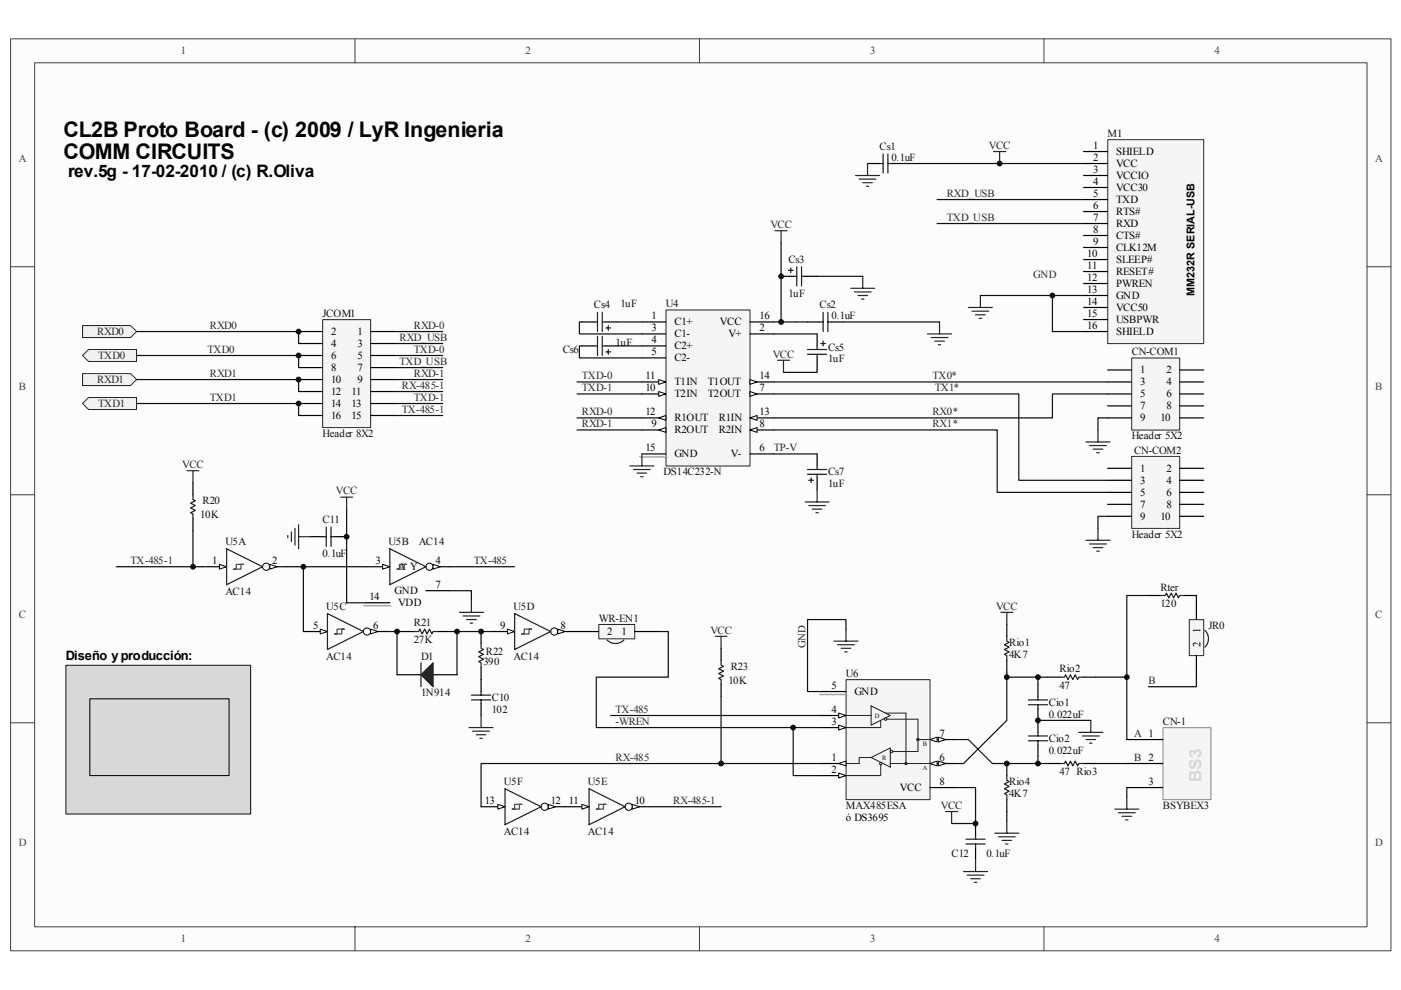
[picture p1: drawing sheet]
<svg xmlns="http://www.w3.org/2000/svg" width="297mm" height="210mm" viewBox="0 0 297 210" stroke-linecap="round" stroke-linejoin="round" font-family="sans-serif">
<path d="M2.3 8.3h292.6v193.3h-292.6z" fill="#fcfcfc"/>
<path d="M2.2 8.2h292.7v193.4h-292.7z" fill="none" stroke="#404040" stroke-width=".21"/>
<path d="M7.4 13.3h282.4v183.2h-282.4z" fill="#fcfcfc"/>
<g fill="none" stroke="#404040" stroke-width=".21">
<path d="M7.3 13.3h282.5v183.2h-282.5zM75.3 8.2v5.1M148.3 8.2v5.1M221.3 8.2v5.1M2.2 56.6h5.1M289.8 56.6h5.1M2.2 104.9h5.1M289.8 104.9h5.1M2.2 153.2h5.1M289.8 153.2h5.1M75.3 196.5v5.1M148.3 196.5v5.1"/>
<path d="M221.3 196.5v5.1"/>
</g>
<path d="M141.2 65.7h17.8v33.1h-17.8z" fill="#f5f5f5"/>
<path d="M141.2 65.7h17.8v33.1h-17.8z" fill="none" stroke="#262626" stroke-width=".21"/>
<path d="M136.1 68.3h5.1M136.1 70.8h5.1M136.1 73.3h5.1M136.1 75.9h5.1M159 68.3h5.1M159 70.8h5.1M159 96.2h5.1M159 83.5h5.1" fill="none" stroke="#000" stroke-width=".25"/>
<path d="M159 83l1.5 .5-1.5 .5z" fill="#fcfcfc" stroke="#000" stroke-width=".21"/>
<path d="M159 91.2h5.1" fill="none" stroke="#000" stroke-width=".25"/>
<path d="M159 91.2l1.5-.5v1z" fill="#fcfcfc" stroke="#000" stroke-width=".21"/>
<path d="M136.1 91.2h5.1" fill="none" stroke="#000" stroke-width=".25"/>
<path d="M139.7 91.2l1.5-.5v1z" fill="#fcfcfc" stroke="#000" stroke-width=".21"/>
<path d="M136.1 83.5h5.1" fill="none" stroke="#000" stroke-width=".25"/>
<path d="M139.7 83l1.5 .5-1.5 .5z" fill="#fcfcfc" stroke="#000" stroke-width=".21"/>
<path d="M136.1 81h5.1" fill="none" stroke="#000" stroke-width=".25"/>
<path d="M139.7 80.5l1.5 .5-1.5 .5z" fill="#fcfcfc" stroke="#000" stroke-width=".21"/>
<path d="M136.1 88.6h5.1" fill="none" stroke="#000" stroke-width=".25"/>
<path d="M139.7 88.6l1.5-.5v1z" fill="#fcfcfc" stroke="#000" stroke-width=".21"/>
<path d="M159 88.6h5.1" fill="none" stroke="#000" stroke-width=".25"/>
<path d="M159 88.6l1.5-.5v1z" fill="#fcfcfc" stroke="#000" stroke-width=".21"/>
<path d="M159 81h5.1" fill="none" stroke="#000" stroke-width=".25"/>
<path d="M159 80.5l1.5 .5-1.5 .5z" fill="#fcfcfc" stroke="#000" stroke-width=".21"/>
<path d="M123.4 68.3h2.5M128.5 68.3h2.5M171.2 68.3h2.6M176.3 68.3h2.6M136.1 96.2h5.1" fill="none" stroke="#000" stroke-width=".25"/>
<path d="M135.6 96.8l.2 .2 .3-.2 .3 .2 .2-.2 .3 .2 .2-.2 .3 .2 .2-.2 .3 .2 .2-.2 .3 .2 .2-.2 .3 .2 .2-.2 .3 .2 .3-.2 .2 .2 .3-.2 .2 .2 .3-.2 .2 .2 .3-.2 .2 .2" fill="none" stroke="#9f9f9f" stroke-width=".21"/>
<path d="M125.9 68.3h.8M126.7 66.2v4.1M127.7 68.3h.8M127.7 66.2v4.1M128.5 69.5h1M129 69v1M173.8 68.3h.7M174.5 66.2v4.1M175.5 66.2v4.1M175.5 68.3h.8" fill="none" stroke="#1c1c1c" stroke-width=".25"/>
<path d="M165.6 51.5v16.8M123.4 68.3h-.6v2.5h13.3M123.4 73.3h-.6v2.6h13.3M131 68.3h5.1M131 73.3h5.1M164.1 68.3h7.1M164.1 70.8h9.1M178.9 68.3h20.3M164.1 96.2h9.1" fill="none" stroke="#0e0e0e" stroke-width=".25"/>
<g fill="none" stroke="#262626" stroke-width=".25">
<path d="M196.7 70.8h5.1M197.4 71.6h3.6M198.2 72.3h2M198.9 73.1h.5M199.2 68.3v2.5M133.5 98.8h5.1M134.3 99.5h3.6M136.1 96.2v2.6M135.1 100.3h2M135.8 101.1h.6M170.7 106.4h5.1M171.5 107.2h3.5"/>
<path d="M172.2 107.9h2.1M173 108.7h.5M173.2 103.9v2.5"/>
</g>
<path d="M240 75.9h10.1v15.3h-10.1z" fill="#f5f5f5"/>
<path d="M239.9 75.9h10.2v15.3h-10.2z" fill="none" stroke="#262626" stroke-width=".21"/>
<path d="M234.8 78.4h5.1M250.1 78.4h5.1M234.8 81h5.1M234.8 83.5h5.1M234.8 86.1h5.1M234.8 88.6h5.1M250.1 81h5.1M250.1 83.5h5.1M250.1 86.1h5.1M250.1 88.6h5.1" fill="none" stroke="#000" stroke-width=".25"/>
<path d="M182.9 58.6v2.5M180.4 61.1h5.1M181.1 61.9h3.6M181.9 62.7h2M182.7 63.4h.5M230.2 93.7h5.1M231 94.5h3.6M231.8 95.2h2M232.5 96h.6M232.8 91.2v2.5" fill="none" stroke="#262626" stroke-width=".25"/>
<path d="M173.2 58.6h9.7M122.3 83.5h13.8" fill="none" stroke="#0e0e0e" stroke-width=".25"/>
<path d="M234.9 29.6h20.3v43.3h-20.3z" fill="#f5f5f5"/>
<path d="M234.9 29.6h20.3v43.3h-20.3z" fill="none" stroke="#262626" stroke-width=".21"/>
<g fill="none" stroke="#000" stroke-width=".25">
<path d="M229.7 32.1h5.1M229.7 34.7h5.1M229.7 37.2h5.1M229.7 39.8h5.1M229.7 42.3h5.1M229.7 44.9h5.1M229.7 47.4h5.1M229.7 49.9h5.1M229.7 52.5h5.1M229.7 55h5.1M229.7 57.6h5.1M229.7 60.1h5.1"/>
<path d="M229.7 62.7h5.1M229.7 65.2h5.1M229.7 67.8h5.1M229.7 70.3h5.1"/>
</g>
<path d="M205.3 65.2h5.1M206.1 66h3.5M206.8 66.7h2.1M207.6 67.5h.5M207.9 62.7v2.5" fill="none" stroke="#262626" stroke-width=".25"/>
<path d="M198.7 42.3h31M198.7 47.4h31M173.2 78.4v.6h-7.1M164.1 81h70.7M234.8 83.5h-11.7v5.1h-59M234.8 88.6h-2v2.6" fill="none" stroke="#0e0e0e" stroke-width=".25"/>
<g fill="#f0f0f0" stroke="#262626" stroke-width=".21">
<path d="M17.5 69h10.2l1.3 1.3-1.3 1.3h-10.2z" fill-rule="evenodd"/>
<path d="M18.8 74.1h10.2v2.5h-10.2l-1.3-1.2z" fill-rule="evenodd"/>
<path d="M17.5 79.2h10.2l1.3 1.3-1.3 1.2h-10.2z" fill-rule="evenodd"/>
<path d="M18.8 84.3h10.2v2.5h-10.2l-1.3-1.2z" fill-rule="evenodd"/>
</g>
<path d="M68.4 67.8h10.2v22.9h-10.2z" fill="#f5f5f5"/>
<path d="M68.4 67.8h10.2v22.9h-10.2z" fill="none" stroke="#262626" stroke-width=".21"/>
<g fill="none" stroke="#000" stroke-width=".25">
<path d="M63.3 70.3h5.1M63.3 72.8h5.1M63.3 75.4h5.1M63.3 77.9h5.1M78.6 70.3h5.1M78.6 72.8h5.1M78.6 75.4h5.1M78.6 77.9h5.1M63.3 80.5h5.1M63.3 83h5.1M63.3 85.6h5.1M63.3 88.1h5.1"/>
<path d="M78.6 80.5h5.1M78.6 83h5.1M78.6 85.6h5.1M78.6 88.1h5.1"/>
</g>
<path d="M240 96.8h10.1v15.2h-10.1z" fill="#f5f5f5"/>
<path d="M239.9 96.8h10.2v15.2h-10.2z" fill="none" stroke="#262626" stroke-width=".21"/>
<g fill="none" stroke="#000" stroke-width=".25">
<path d="M183.9 34.7h2.6M189 34.7h2.6M165.6 58.6h2.6M170.7 58.6h2.5M123.4 73.3h2.5M128.5 73.3h2.5M173.2 70.8v2.5M173.2 75.9v2.5M173.2 96.2v2.6M234.8 99.3h5.1M250.1 99.3h5.1M173.2 101.3v2.6"/>
<path d="M234.8 101.8h5.1M234.8 104.4h5.1M234.8 106.9h5.1M234.8 109.5h5.1M250.1 101.8h5.1M250.1 104.4h5.1M250.1 106.9h5.1M250.1 109.5h5.1"/>
</g>
<g fill="none" stroke="#262626" stroke-width=".25">
<path d="M181.4 37.2h5.1M182.2 38h3.5M182.9 38.7h2.1M183.7 39.5h.5M183.9 34.7v2.5M210.6 32.1h2.6M211.9 32.1v2.6M164.3 48.9h2.6M165.6 48.9v2.6M164.8 76.4h2.6M166.1 76.4v2.6M230.2 114.6h5.1"/>
<path d="M231 115.3h3.6M231.8 116.1h2M232.5 116.9h.6M232.8 112v2.6"/>
</g>
<g fill="none" stroke="#0e0e0e" stroke-width=".25">
<path d="M191.6 34.7h38.1M83.7 70.3h10.1M83.7 72.8h10.1M83.7 75.4h10.1M83.7 77.9h10.1M83.7 80.5h10.1M83.7 83h10.1M83.7 85.6h10.1M83.7 88.1h10.1M122.3 81h13.8M122.3 88.6h13.8M122.3 91.2h13.8"/>
<path d="M164.1 83.5h51.9v18.3h18.8M164.1 91.2h47.3v13.2h23.4M234.8 109.5h-2v2.5"/>
</g>
<g fill="none" stroke="#1c1c1c" stroke-width=".25">
<path d="M186.5 34.7h.7M187.2 32.6v4.1M188.3 32.6v4.1M188.3 34.7h.7M167.1 57.3h1.1M167.7 56.8v1M168.2 58.6h.7M168.9 56.6v4M169.9 58.6h.8M169.9 56.6v4M125.9 73.3h.8M126.7 71.3v4.1"/>
<path d="M127.7 71.3v4.1M127.7 73.3h.8M128.5 74.6h1M129 74.1v1M171.2 74.1h4.1M171.2 75.1h4.1M173.2 73.3v.8M173.2 75.1v.8M174 72.8h1M174.5 72.3v1M171.2 99.5h4.1M173.2 98.8v.7"/>
<path d="M171.2 100.6h4.1M171.5 101.8h1M172 101.3v1M173.2 100.6v.7"/>
</g>
<path d="M14 141.1h39.1v31.5h-39.1z" fill="#d8d8d8"/>
<path d="M14 141.1h39.1v31.5h-39.1z" fill="none" stroke="#131313" stroke-width=".21"/>
<path d="M19 148.2h29.6v16.2h-29.6z" fill="none" stroke="#000" stroke-width=".21"/>
<path d="M179.4 144.1h17.8v25.4h-17.8z" fill="#f5f5f5"/>
<path d="M179.4 144.1h17.8v25.4h-17.8z" fill="none" stroke="#262626" stroke-width=".21"/>
<path d="M174.3 164.4h5.1" fill="none" stroke="#000" stroke-width=".25"/>
<path d="M177.8 163.9l1.6 .5-1.6 .6z" fill="#fcfcfc" stroke="#000" stroke-width=".21"/>
<path d="M174.3 154.3h5.1" fill="none" stroke="#000" stroke-width=".25"/>
<path d="M177.8 153.8l1.6 .5-1.6 .5z" fill="#fcfcfc" stroke="#000" stroke-width=".21"/>
<path d="M174.3 151.7h5.1" fill="none" stroke="#000" stroke-width=".25"/>
<path d="M177.8 151.2l1.6 .5-1.6 .5z" fill="#fcfcfc" stroke="#000" stroke-width=".21"/>
<path d="M174.3 161.9h5.1M197.2 167h5.1" fill="none" stroke="#000" stroke-width=".25"/>
<path d="M177.8 161.9l1.6-.5v1z" fill="#fcfcfc" stroke="#000" stroke-width=".21"/>
<path d="M197.2 161.9h5.1" fill="none" stroke="#000" stroke-width=".25"/>
<g fill="#fcfcfc" stroke="#000" stroke-width=".21">
<path d="M197.2 161.9l1.5-.5v1z"/>
<path d="M198.9 161.4l1.6 .5-1.6 .5z"/>
</g>
<path d="M197.2 156.8h5.1" fill="none" stroke="#000" stroke-width=".25"/>
<g fill="#fcfcfc" stroke="#000" stroke-width=".21">
<path d="M197.2 156.8l1.5-.5v1z"/>
<path d="M198.9 156.3l1.6 .5-1.6 .5z"/>
</g>
<path d="M174.3 146.6h5.1" fill="none" stroke="#000" stroke-width=".25"/>
<path d="M173.8 147.1l.2 .3 .3-.3 .2 .3 .3-.3 .2 .3 .3-.3 .2 .3 .3-.3 .2 .3 .3-.3 .2 .3 .3-.3 .3 .3 .2-.3 .3 .3 .2-.3 .3 .3 .2-.3 .3 .3 .3-.3 .2 .3 .3-.3 .2 .3" fill="none" stroke="#9f9f9f" stroke-width=".21"/>
<path d="M184.7 149.7l4.1 2-4.1 2.1zM184.7 160.6l4.1-2v4z" fill="none" stroke="#1c1c1c" stroke-width=".21"/>
<g fill="#fcfcfc" stroke="#1c1c1c" stroke-width=".21">
<circle cx="187.7" cy="152.5" r=".25"/>
<circle cx="189" cy="159.3" r=".26"/>
</g>
<path d="M179.4 151.7h5.3M187.7 151.2h4.4v10.7M188 152.5h6.6v6.8h-5.3M179.4 161.9h2.8M186.7 162.1v2.3h-7.3M188.8 161.9h8.4" fill="none" stroke="#1c1c1c" stroke-width=".21"/>
<circle cx="192.1" cy="161.9" r=".25" fill="#1c1c1c" stroke="#1c1c1c" stroke-width=".21"/>
<circle cx="186.7" cy="161.9" r=".25" fill="#fcfcfc" stroke="#1c1c1c" stroke-width=".21"/>
<path d="M186.7 152.7v1.6h-7.3M194.6 156.8h2.6M184.7 160.6h-2.5v1.3" fill="none" stroke="#1c1c1c" stroke-width=".21"/>
<circle cx="194.6" cy="156.8" r=".26" fill="#1c1c1c" stroke="#1c1c1c" stroke-width=".21"/>
<path d="M179.4 133.4v-2h-8.2v15.2h3.1M220.1 143.6v1.5M220.1 152.7h11.2M232.3 143.6h6.6v13.2M202.3 167h4.5v7.6h-5M213.5 172.1v2M220.1 160.4v1.5M232.3 161.9h6.6M238.9 167v2" fill="none" stroke="#0e0e0e" stroke-width=".25"/>
<g fill="none" stroke="#262626" stroke-width=".25">
<path d="M176.8 135.9h5.1M177.6 136.7h3.5M178.3 137.5h2.1M179.1 138.2h.5M179.4 133.4v2.5M212.2 129.8h2.5M213.5 129.8v2.6M228.7 155.3h5.1M229.5 156h3.6M230.2 156.8h2.1M231 157.6h.5M231.3 152.7v2.6"/>
<path d="M200.5 172.1h2.5M201.8 172.1v2.5M210.9 176.7h5.1M211.7 177.4h3.5M212.4 178.2h2.1M213.2 178.9h.5M213.5 174.1v2.6M236.4 171.6h5M237.1 172.3h3.6M237.9 173.1h2M238.7 173.8h.5M238.9 169v2.6"/>
</g>
<path d="M213.5 132.4v2.5M213.5 140v2.6M220.1 145.1v2.5M220.1 150.2v5.1M220.1 157.8v2.6M222.1 143.6h2.6M229.7 143.6h2.6M213.5 161.9v2.5M213.5 169.5v2.6M222.1 161.9h2.6M229.7 161.9h2.6" fill="none" stroke="#000" stroke-width=".25"/>
<path d="M213.5 134.9v1l.5 .3-1 .5 1 .5-1 .5 1 .5-1 .5 .5 .3v1M218 148.4h4.1M218 149.4h4.1M218 156h4.1M218 157.1h4.1M220.1 147.6v.8M220.1 149.4v.8M220.1 155.3v.7M220.1 157.1v.7M224.7 143.6h1l.2-.5 .5 1 .5-1 .6 1 .5-1 .5 1 .2-.5h1M213.5 164.4v1.1l.5 .2-1 .5 1 .5-1 .5 1 .5-1 .6 .5 .2v1M224.7 161.9h1l.2-.5 .5 1 .5-1 .6 1 .5-1 .5 1 .2-.5h1" fill="none" stroke="#1c1c1c" stroke-width=".25"/>
<path d="M246.6 154.3h10.1v15.2h-10.1z" fill="#f5f5f5"/>
<path d="M246.6 154.3h10.1v15.2h-10.1z" fill="none" stroke="#868686" stroke-width=".21"/>
<path d="M42.9 120.2h5.1M152.9 137.5v2.5M152.9 145.1v2.5M238.9 156.8h7.6M238.9 161.9h7.6M238.9 167h7.6" fill="none" stroke="#000" stroke-width=".25"/>
<path d="M129.5 151.7h44.8M152.9 147.6v14.3M174.3 154.3h-6.1v10.1h6.1" fill="none" stroke="#0e0e0e" stroke-width=".25"/>
<path d="M151.6 134.9h2.6M152.9 134.9v2.6" fill="none" stroke="#262626" stroke-width=".25"/>
<path d="M152.9 140v1l.5 .3-1 .5 1 .5-1 .5 1 .5-1 .5 .5 .3v1" fill="none" stroke="#1c1c1c" stroke-width=".25"/>
<path d="M46.5 119.7l1.5 .5-1.5 .5z" fill="#fcfcfc" stroke="#000" stroke-width=".21"/>
<path d="M55.7 120.2h5.1" fill="none" stroke="#000" stroke-width=".25"/>
<g fill="#fcfcfc" stroke="#000" stroke-width=".21">
<path d="M57.2 119.7l1.5 .5-1.5 .5z"/>
<circle cx="56.4" cy="120.2" r=".77"/>
</g>
<path d="M48 116.4l7.7 3.8-7.7 3.8z" fill="none" stroke="#1c1c1c" stroke-width=".25"/>
<path d="M50.1 119.7h1.5h-.5v1h-1.5h.5z" fill="none" stroke="#4c4c4c" stroke-width=".25"/>
<path d="M77.6 127.8h5.1M77.6 120.2h5.1M90.3 125.2h5.1" fill="none" stroke="#000" stroke-width=".25"/>
<path d="M77 128.3l.3 .3 .3-.3 .2 .3 .3-.3 .2 .3 .3-.3 .2 .3 .3-.3 .3 .3 .2-.3 .3 .3 .2-.3 .3 .3 .2-.3 .3 .3 .2-.3 .3 .3 .2-.3 .3 .3 .2-.3 .3 .3 .3-.3 .2 .3" fill="none" stroke="#9f9f9f" stroke-width=".21"/>
<path d="M81.1 119.7l1.6 .5-1.6 .5z" fill="#fcfcfc" stroke="#000" stroke-width=".21"/>
<path d="M90.3 120.2h5.1" fill="none" stroke="#000" stroke-width=".25"/>
<g fill="#fcfcfc" stroke="#000" stroke-width=".21">
<path d="M91.8 119.7l1.5 .5-1.5 .5z"/>
<circle cx="91.1" cy="120.2" r=".76"/>
</g>
<path d="M82.7 116.4l7.6 3.8-7.6 3.8z" fill="none" stroke="#1c1c1c" stroke-width=".25"/>
<path d="M84.7 119.7h1.5h-.5v1h-1.5h.5z" fill="none" stroke="#4c4c4c" stroke-width=".25"/>
<path d="M64.3 133.9h5.1" fill="none" stroke="#000" stroke-width=".25"/>
<path d="M67.9 133.4l1.5 .5-1.5 .5z" fill="#fcfcfc" stroke="#000" stroke-width=".21"/>
<path d="M77 133.9h5.1" fill="none" stroke="#000" stroke-width=".25"/>
<g fill="#fcfcfc" stroke="#000" stroke-width=".21">
<path d="M78.6 133.4l1.5 .5-1.5 .5z"/>
<circle cx="77.8" cy="133.9" r=".76"/>
</g>
<path d="M69.4 130.1l7.6 3.8-7.6 3.8z" fill="none" stroke="#1c1c1c" stroke-width=".25"/>
<path d="M71.5 133.4h1.5h-.5v1h-1.6h.6z" fill="none" stroke="#4c4c4c" stroke-width=".25"/>
<path d="M104 133.9h5.1" fill="none" stroke="#000" stroke-width=".25"/>
<path d="M107.6 133.4l1.5 .5-1.5 .5z" fill="#fcfcfc" stroke="#000" stroke-width=".21"/>
<path d="M116.8 133.9h5" fill="none" stroke="#000" stroke-width=".25"/>
<g fill="#fcfcfc" stroke="#000" stroke-width=".21">
<path d="M118.3 133.4l1.5 .5-1.5 .5z"/>
<circle cx="117.5" cy="133.9" r=".76"/>
</g>
<path d="M109.1 130.1l7.7 3.8-7.7 3.8z" fill="none" stroke="#1c1c1c" stroke-width=".25"/>
<path d="M111.1 133.4h1.6h-.5v1h-1.6h.5z" fill="none" stroke="#4c4c4c" stroke-width=".25"/>
<path d="M119.8 171h5.1" fill="none" stroke="#000" stroke-width=".25"/>
<path d="M123.4 170.5l1.5 .5-1.5 .6z" fill="#fcfcfc" stroke="#000" stroke-width=".21"/>
<path d="M132.5 171h5.1" fill="none" stroke="#000" stroke-width=".25"/>
<g fill="#fcfcfc" stroke="#000" stroke-width=".21">
<path d="M134.1 170.5l1.5 .5-1.5 .6z"/>
<circle cx="133.3" cy="171" r=".77"/>
</g>
<path d="M124.9 167.2l7.6 3.8-7.6 3.9z" fill="none" stroke="#1c1c1c" stroke-width=".25"/>
<path d="M126.9 170.5h1.6h-.6v1.1h-1.5h.5z" fill="none" stroke="#4c4c4c" stroke-width=".25"/>
<path d="M102 171h5.1" fill="none" stroke="#000" stroke-width=".25"/>
<path d="M105.6 170.5l1.5 .5-1.5 .6z" fill="#fcfcfc" stroke="#000" stroke-width=".21"/>
<path d="M114.7 171h5.1" fill="none" stroke="#000" stroke-width=".25"/>
<g fill="#fcfcfc" stroke="#000" stroke-width=".21">
<path d="M116.2 170.5l1.6 .5-1.6 .6z"/>
<circle cx="115.5" cy="171" r=".76"/>
</g>
<path d="M40.9 104.9v1l.5 .3-1 .5 1 .5-1 .5 1 .5-1 .5 .5 .3v1M87.7 133.9h1l.3-.5 .5 1 .5-1 .5 1 .6-1 .5 1 .2-.5h1M102 136.4v1.1l.5 .2-1 .5 1 .5-1 .5 1 .6-1 .5 .5 .2v1M89.3 140.5v5.1M99.9 147.4h4.1M99.9 148.4h4.1M102 146.6v.8M102 148.4v.8M107.1 167.2l7.6 3.8-7.6 3.9z" fill="none" stroke="#1c1c1c" stroke-width=".25"/>
<path d="M109.1 170.5h1.5h-.5v1.1h-1.5h.5z" fill="none" stroke="#4c4c4c" stroke-width=".25"/>
<path d="M40.9 112.5v7.7M24.6 120.2h18.3M60.8 120.2h3.5v13.7M82.1 133.9h2.1v9.2M84.2 133.9h1M95.4 120.2h13.7M95.4 133.9h8.6M96.9 133.9v9.2M137.6 171h15.3M174.3 161.9h-72.3v9.1" fill="none" stroke="#0e0e0e" stroke-width=".25"/>
<path d="M40.9 102.3v2.6M40.9 110v2.5M85.2 133.9h2.5M92.8 133.9h2.6M102 133.9v2.5M84.2 143.1h5.1M91.8 143.1h5.1M102 141.5v5.1M102 149.2v2.5" fill="none" stroke="#000" stroke-width=".25"/>
<path d="M89.3 143.1l2.5-2.6v5.1z" fill="#1c1c1c" stroke="#1c1c1c" stroke-width=".25"/>
<path d="M39.6 99.8h2.6M40.9 99.8v2.5M99.4 154.3h5.1M100.2 155h3.6M101 155.8h2M101.7 156.5h.6M102 151.7v2.6" fill="none" stroke="#262626" stroke-width=".25"/>
<path d="M127 132.4h7.6v3h-7.6z" fill="#f5f5f5"/>
<path d="M127 132.4h7.6v3h-7.6z" fill="none" stroke="#262626" stroke-width=".21"/>
<path d="M65.8 113.8h2.6M70.9 113.8h2.6M121.8 133.9h5.1M134.6 133.9h5.1M206.8 174.6v2.6M206.8 179.7v2.5" fill="none" stroke="#000" stroke-width=".25"/>
<path d="M68.4 113.8h.8M69.2 111.8v4M70.2 111.8v4M70.2 113.8h.7M128.7 135.7a2.48 2.48 0 0 0 3.6 0M204.8 177.9h4.1M204.8 178.9h4.1M206.8 177.2v.7M206.8 178.9v.8" fill="none" stroke="#1c1c1c" stroke-width=".25"/>
<g fill="none" stroke="#0e0e0e" stroke-width=".25">
<path d="M29 70.3h34.3v2.5M29 75.4h34.3v2.5M207.9 62.7h21.8M223.1 62.7v7.6h6.6M29 80.5h34.3v2.5M29 85.6h34.3v2.5M73.5 107.9v19.9h4.1M64.3 120.2h13.3M95.4 125.2h4.5v2.1M139.7 133.9h2v9.7h-15.3v10.7h41.8M202.3 156.8h3l5.1 5.1h11.7M213.5 142.6v10.1l-9.2 9.2h-2"/>
<path d="M213.5 143.6h8.6"/>
</g>
<g fill="none" stroke="#262626" stroke-width=".25">
<path d="M61 113.5v.5M61.8 112.8v2M62.5 112v3.6M63.3 111.3v5.1M63.3 113.8h2.5M72.2 105.4h2.6M73.5 105.4v2.5M97.4 129.8h5.1M98.2 130.6h3.5M98.9 131.4h2.1M99.7 132.1h.5M99.9 127.3v2.5"/>
<path d="M204.3 184.8h5.1M205.1 185.5h3.5M205.8 186.3h2.1M206.6 187.1h.5M206.8 182.2v2.6"/>
</g>
<path d="M252.2 131.4h3v7.6h-3z" fill="#f5f5f5"/>
<path d="M252.2 131.4h3v7.6h-3z" fill="none" stroke="#262626" stroke-width=".21"/>
<path d="M243.5 126.3h2.5M251.1 126.3h2.6v5.1M253.7 139v5.1" fill="none" stroke="#000" stroke-width=".25"/>
<path d="M246 126.3h1.1l.2-.5 .5 1 .5-1 .5 1 .5-1 .5 1 .3-.5h1M255.5 133.6a2.45 2.45 0 0 1 0 3.6" fill="none" stroke="#1c1c1c" stroke-width=".25"/>
<path d="M243.5 126.3h-4.6v17.3M253.7 144.1v1.5h-10.2" fill="none" stroke="#0e0e0e" stroke-width=".25"/>
<g fill="#0e0e0e" stroke="#0e0e0e" stroke-width=".21">
<circle cx="40.9" cy="120.2" r=".51"/>
<circle cx="63.3" cy="85.6" r=".51"/>
<circle cx="63.3" cy="80.5" r=".51"/>
<circle cx="63.3" cy="75.4" r=".51"/>
<circle cx="63.3" cy="70.3" r=".51"/>
<circle cx="64.3" cy="120.2" r=".51"/>
<circle cx="73.5" cy="113.8" r=".51"/>
<circle cx="84.2" cy="133.9" r=".51"/>
<circle cx="96.9" cy="133.9" r=".51"/>
<circle cx="102" cy="133.9" r=".51"/>
<circle cx="152.9" cy="161.9" r=".51"/>
<circle cx="165.6" cy="68.3" r=".51"/>
<circle cx="165.6" cy="58.6" r=".51"/>
<circle cx="168.2" cy="154.3" r=".51"/>
<circle cx="206.8" cy="174.6" r=".51"/>
<circle cx="211.9" cy="34.7" r=".51"/>
<circle cx="213.5" cy="161.9" r=".51"/>
<circle cx="213.5" cy="143.6" r=".51"/>
<circle cx="220.1" cy="161.9" r=".51"/>
<circle cx="220.1" cy="152.7" r=".51"/>
<circle cx="220.1" cy="143.6" r=".51"/>
<circle cx="223.1" cy="62.7" r=".51"/>
<circle cx="238.9" cy="143.6" r=".51"/>
</g>
<g font-size="4.6">
<text x="13.4" y="29.1">CL2B Proto Board - (c) 2009 / LyR Ingenieria</text>
<text x="13.4" y="33.7">COMM CIRCUITS</text>
</g>
<text font-size="3.6" x="14.5" y="37.4">rev.5g - 17-02-2010 / (c) R.Oliva</text>
<text font-size="2.7" x="13.9" y="139.9">Diseño y producción:</text>
<g font-size="2.3" fill="#404040">
<text x="38.4" y="11.5">1</text>
<text x="111.4" y="11.5">2</text>
<text x="184.5" y="11.5">3</text>
<text x="257.5" y="11.5">4</text>
<text x="4" y="34.4">A</text>
<text x="291.6" y="34.4">A</text>
<text x="4" y="82.7">B</text>
<text x="291.6" y="82.7">B</text>
<text x="4" y="131">C</text>
<text x="291.6" y="131">C</text>
<text x="4" y="179.4">D</text>
<text x="291.6" y="179.4">D</text>
<text x="38.4" y="199.7">1</text>
<text x="111.4" y="199.7">2</text>
<text x="184.5" y="199.7">3</text>
<text x="257.5" y="199.7">4</text>
</g>
<g font-size="2.3" fill="#0e0e0e">
<text x="234.8" y="29">M1</text>
<text x="186.5" y="31.8">Cs1</text>
<text x="189" y="34.1">0.1uF</text>
<text x="167.1" y="55.7">Cs3</text>
<text x="125.9" y="65.4">Cs4</text>
<text x="131.5" y="65.2">1uF</text>
<text x="141.2" y="65.2">U4</text>
<text x="167.1" y="62.9">1uF</text>
<text x="173.8" y="65.4">Cs2</text>
<text x="68.4" y="67.2">JCOM1</text>
<text x="176.3" y="67.7">0.1uF</text>
<text x="119.3" y="74.8">Cs6</text>
<text x="130.5" y="73.3">1uF</text>
<text x="175.6" y="76.9">1uF</text>
<text x="175.6" y="74.3">Cs5</text>
<text x="239.9" y="75.3">CN-COM1</text>
<text x="68.4" y="92.6">Header 8X2</text>
<text x="239.9" y="93.1">Header 5X2</text>
<text x="140.7" y="100.8">DS14C232-N</text>
<text x="175.6" y="100.8">Cs7</text>
<text x="240.4" y="96.2">CN-COM2</text>
<text x="43" y="106.9">R20</text>
<text x="175.6" y="103.3">1uF</text>
<text x="42.5" y="109.9">10K</text>
<text x="68.4" y="111">C11</text>
<text x="47.8" y="115.5">U5A</text>
<text x="68.4" y="118.1">0.1uF</text>
<text x="82.4" y="115.5">U5B</text>
<text x="88.8" y="115.5">AC14</text>
<text x="239.9" y="114">Header 5X2</text>
<text x="246" y="125.2">Rter</text>
<text x="47.8" y="126.2">AC14</text>
<text x="69.2" y="129.3">U5C</text>
<text x="108.9" y="129.3">U5D</text>
<text x="126.9" y="131.8">WR-EN1</text>
<text x="246" y="128.8">120</text>
<text x="87.8" y="136.4">27K</text>
<text x="87.8" y="132.8">R21</text>
<text x="214" y="136.9">Rio1</text>
<text x="256.2" y="133.3">JR0</text>
<text x="69.2" y="140">AC14</text>
<text x="89.3" y="140">D1</text>
<text x="102.5" y="141">390</text>
<text x="103" y="138.9">R22</text>
<text x="108.9" y="140">AC14</text>
<text x="154.9" y="142">R23</text>
<text x="179.4" y="143.5">U6</text>
<text x="214" y="139.4">4K7</text>
<text x="224.7" y="142.5">Rio2</text>
<text x="89.3" y="147.6">1N914</text>
<text x="104.3" y="148.6">C10</text>
<text x="154.4" y="145">10K</text>
<text x="222.4" y="149.6">Cio1</text>
<text x="224.7" y="146">47</text>
<text x="104.3" y="151.2">102</text>
<text x="222.4" y="152.2">0.022uF</text>
<text x="246.5" y="153.7">CN-1</text>
<text x="222.4" y="159.8">0.022uF</text>
<text x="222.4" y="157.2">Cio2</text>
<text x="106.8" y="166.4">U5F</text>
<text x="124.6" y="166.4">U5E</text>
<text x="214" y="166.4">Rio4</text>
<text x="224.7" y="164.4">47 Rio3</text>
<text x="179.4" y="171.5">MAX485ESA</text>
<text x="214" y="169">4K7</text>
<text x="246.5" y="171.5">BSYBEX3</text>
<text x="106.8" y="177.1">AC14</text>
<text x="124.6" y="177.1">AC14</text>
<text x="201.8" y="181.7">C12</text>
<text x="209.1" y="181.7">0.1uF</text>
</g>
<g font-size="2.3" fill="#262626">
<text x="209.7" y="31.6">VCC</text>
<text x="200.7" y="41.7">RXD_USB</text>
<text x="200.7" y="46.8">TXD_USB</text>
<text x="163.3" y="48.3">VCC</text>
<text x="219.1" y="59">GND</text>
<text x="20.6" y="71">RXD0</text>
<text x="44.5" y="69.7">RXD0</text>
<text x="87.8" y="69.7">RXD-0</text>
<text x="20.8" y="76.1">TXD0</text>
<text x="44" y="74.8">TXD0</text>
<text x="84.7" y="72.3">RXD_USB</text>
<text x="84.7" y="77.4">TXD_USB</text>
<text x="87.8" y="74.8">TXD-0</text>
<text x="163.8" y="75.8">VCC</text>
<text x="20.6" y="81.2">RXD1</text>
<text x="44.5" y="79.9">RXD1</text>
<text x="85.2" y="82.4">RX-485-1</text>
<text x="87.8" y="79.9">RXD-1</text>
<text x="123.4" y="83">TXD-1</text>
<text x="123.4" y="80.4">TXD-0</text>
<text x="197.7" y="80.4">TX0*</text>
<text x="198.2" y="83">TX1*</text>
<text x="20.8" y="86.3">TXD1</text>
<text x="44.5" y="85">TXD1</text>
<text x="85.2" y="87.5">TX-485-1</text>
<text x="87.8" y="85">TXD-1</text>
<text x="123.4" y="88.1">RXD-0</text>
<text x="197.7" y="88.1">RX0*</text>
<text x="123.4" y="90.6">RXD-1</text>
<text x="164.1" y="95.7">TP-V</text>
<text x="197.7" y="90.6">RX1*</text>
<text x="38.6" y="99.3">VCC</text>
<text x="71.2" y="104.8">VCC</text>
<text x="27.7" y="119.6">TX-485-1</text>
<text x="100.5" y="119.6">TX-485</text>
<text x="211.2" y="129.3">VCC</text>
<text x="150.6" y="134.3">VCC</text>
<text x="170.8" y="137.5" transform="rotate(-90 170.8 137.5)">GND</text>
<text x="243.5" y="145">B</text>
<text x="130.5" y="151.2">TX-485</text>
<text x="130.5" y="153.7">-WREN</text>
<text x="130.5" y="161.3">RX-485</text>
<text x="240.4" y="161.3">B 2</text>
<text x="240.4" y="156.2">A 1</text>
<text x="142.7" y="170.5">RX-485-1</text>
<text x="199.5" y="171.5">VCC</text>
</g>
<g font-size="2.3">
<text x="231.8" y="31.6">1</text>
<text x="231.8" y="34.1">2</text>
<text x="236.6" y="32.8">SHIELD</text>
<text x="236.6" y="35.4">VCC</text>
<text x="231.8" y="36.7">3</text>
<text x="231.8" y="39.2">4</text>
<text x="231.8" y="41.7">5</text>
<text x="236.6" y="37.9">VCCIO</text>
<text x="236.6" y="40.5">VCC30</text>
<text x="231.8" y="44.3">6</text>
<text x="231.8" y="46.8">7</text>
<text x="236.6" y="43">TXD</text>
<text x="236.6" y="45.6">RTS#</text>
<text x="231.8" y="49.4">8</text>
<text x="231.8" y="51.9">9</text>
<text x="236.6" y="48.1">RXD</text>
<text x="236.6" y="50.7">CTS#</text>
<text x="236.6" y="53.2">CLK12M</text>
<text x="230.5" y="54.5">10</text>
<text x="230.5" y="57">11</text>
<text x="230.5" y="59.5">12</text>
<text x="236.6" y="55.7">SLEEP#</text>
<text x="236.6" y="58.3">RESET#</text>
<text x="230.5" y="62.1">13</text>
<text x="230.5" y="64.6">14</text>
<text x="236.6" y="60.8">PWREN</text>
<text x="236.6" y="63.4">GND</text>
<text x="236.6" y="65.9">VCC50</text>
<text x="253.3" y="62.7" transform="rotate(-90 253.3 62.7)">MM232R SERIAL-USB</text>
<text x="70.2" y="71">2</text>
<text x="75.8" y="71">1</text>
<text x="138.1" y="67.7">1</text>
<text x="138.1" y="70.2">3</text>
<text x="143" y="69">C1+</text>
<text x="143" y="71.5">C1-</text>
<text x="152.7" y="69">VCC</text>
<text x="154.4" y="71.5">V+</text>
<text x="161" y="70.2">2</text>
<text x="161" y="67.7">16</text>
<text x="230.5" y="67.2">15</text>
<text x="230.5" y="69.7">16</text>
<text x="236.6" y="68.5">USBPWR</text>
<text x="236.6" y="71">SHIELD</text>
<text x="70.2" y="73.6">4</text>
<text x="70.2" y="76.1">6</text>
<text x="75.8" y="73.6">3</text>
<text x="75.8" y="76.1">5</text>
<text x="138.1" y="72.8">4</text>
<text x="138.1" y="75.3">5</text>
<text x="143" y="74.1">C2+</text>
<text x="143" y="76.6">C2-</text>
<text x="70.2" y="78.6">8</text>
<text x="70.2" y="81.2">10</text>
<text x="70.2" y="83.7">12</text>
<text x="74.5" y="83.7">11</text>
<text x="75.8" y="78.6">7</text>
<text x="75.8" y="81.2">9</text>
<text x="136.9" y="83">10</text>
<text x="136.9" y="80.4">11</text>
<text x="143" y="81.7">T1IN</text>
<text x="150.1" y="81.7">T1OUT</text>
<text x="161" y="83">7</text>
<text x="161" y="80.4">14</text>
<text x="241.7" y="79.1">1</text>
<text x="241.7" y="81.7">3</text>
<text x="247.3" y="79.1">2</text>
<text x="247.3" y="81.7">4</text>
<text x="70.2" y="86.3">14</text>
<text x="70.2" y="88.8">16</text>
<text x="74.5" y="86.3">13</text>
<text x="74.5" y="88.8">15</text>
<text x="136.9" y="88.1">12</text>
<text x="143" y="84.2">T2IN</text>
<text x="143" y="89.3">R1OUT</text>
<text x="150.1" y="84.2">T2OUT</text>
<text x="152.4" y="89.3">R1IN</text>
<text x="161" y="88.1">13</text>
<text x="241.7" y="84.2">5</text>
<text x="241.7" y="86.8">7</text>
<text x="241.7" y="89.3">9</text>
<text x="246" y="89.3">10</text>
<text x="247.3" y="84.2">6</text>
<text x="247.3" y="86.8">8</text>
<text x="136.9" y="95.7">15</text>
<text x="138.1" y="90.6">9</text>
<text x="143" y="91.9">R2OUT</text>
<text x="152.4" y="91.9">R2IN</text>
<text x="161" y="90.6">8</text>
<text x="161" y="95.7">6</text>
<text x="143" y="96.9">GND</text>
<text x="154.9" y="96.9">V-</text>
<text x="241.7" y="100">1</text>
<text x="247.3" y="100">2</text>
<text x="241.7" y="102.6">3</text>
<text x="241.7" y="105.1">5</text>
<text x="241.7" y="107.6">7</text>
<text x="247.3" y="102.6">4</text>
<text x="247.3" y="105.1">6</text>
<text x="247.3" y="107.6">8</text>
<text x="241.7" y="110.2">9</text>
<text x="246" y="110.2">10</text>
<text x="45" y="119.6">1</text>
<text x="57.7" y="119.6">2</text>
<text x="79.6" y="119.6">3</text>
<text x="92.3" y="119.6">4</text>
<text x="83.7" y="126">GND</text>
<text x="84.5" y="120.9">A Y</text>
<text x="92.3" y="124.7">7</text>
<text x="78.3" y="127.2">14</text>
<text x="84.5" y="128.5">VDD</text>
<text x="66.4" y="133.3">5</text>
<text x="79.1" y="133.3">6</text>
<text x="106.1" y="133.3">9</text>
<text x="118.8" y="133.3">8</text>
<text x="128.7" y="134.6">2</text>
<text x="131.8" y="134.6">1</text>
<text x="254.5" y="137.2" transform="rotate(-90 254.5 137.2)">2</text>
<text x="254.5" y="134.2" transform="rotate(-90 254.5 134.2)">1</text>
<text x="176.3" y="146">5</text>
<text x="181.1" y="147.3">GND</text>
<text x="176.3" y="153.7">3</text>
<text x="176.3" y="151.2">4</text>
<text x="176.3" y="161.3">1</text>
<text x="199.2" y="161.3">6</text>
<text x="199.2" y="156.2">7</text>
<text x="176.3" y="163.9">2</text>
<text x="190.8" y="167.7">VCC</text>
<text x="199.2" y="166.4">8</text>
<text x="243.5" y="166.4">3</text>
<text x="102.8" y="170.5">13</text>
<text x="116.8" y="170.5">12</text>
<text x="120.6" y="170.5">11</text>
<text x="134.6" y="170.5">10</text>
<text x="179.4" y="174.1">ó DS3695</text>
</g>
<g font-size="1.4" fill="#0e0e0e">
<text x="185.5" y="152.1">D</text>
<text x="187" y="161.1">R</text>
<text x="195.7" y="158.2">B</text>
<text x="195.7" y="163.3">A</text>
</g>
</svg>
